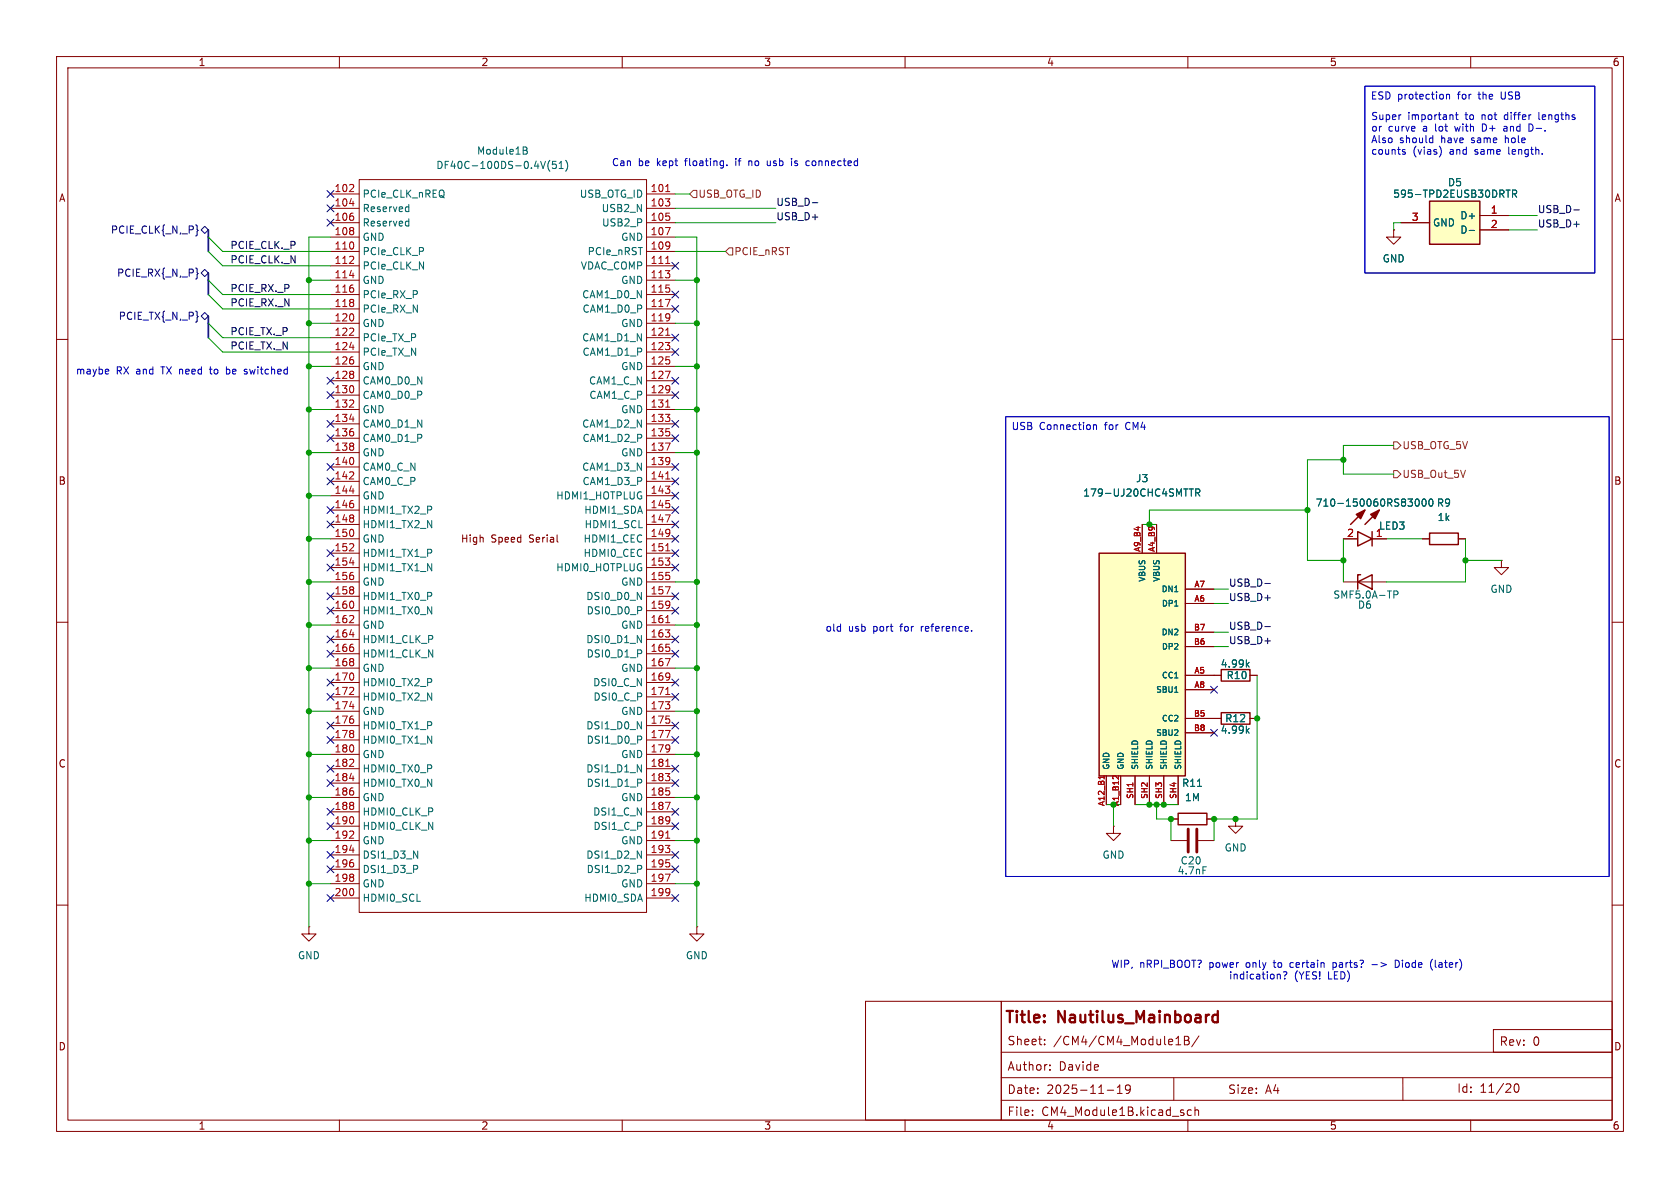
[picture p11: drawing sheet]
<svg xmlns="http://www.w3.org/2000/svg" width="297mm" height="210mm" viewBox="0 0 297 210" stroke-linecap="round" stroke-linejoin="round" font-family="sans-serif">
<g fill="none" stroke="#840000" stroke-width=".18">
<path d="M10 10h277v190h-277zM12 12h273v186h-273zM60 10v2M110 10v2M160 10v2M210 10v2M260 10v2M10 60h2M285 60h2M237.5 95.3h2.5M242.6 95.3h2.5M251.5 95.3h1.2"/>
<path d="M257.8 95.3h1.3M265.4 99.1v1.2h1.3l-1.3 1.3-1.2-1.3h1.2M265.4 99.1h.1M10 110h2M285 110h2M214.6 127h1.3M221 127h1.2M10 160h2M153 177h24v21h-24zM177 177h108v21h-108zM285 160h2M60 198v2"/>
<path d="M110 198v2M160 198v2M177 194.5h108M177 190.5h108M177 186h108M182.5 197v.2M182.5 196.3v.1M184.7 184.6v.1M184.7 183.8v.1M185.6 189v.2M185.6 188.3v.1M195.7 192.7h1.2"/>
<path d="M197.5 193.3h.9M197.5 192.2l.5-.4v1.5M199.8 192.4l-.3 .3h-.3l-.2-.3 .1-.5 .4-.1 .2 .1a.99 .99 0 0 1-.3 1.4h-.3M207.5 190.5v4M207.9 184.7h.8M208 183.6l.3-.4v1.5M209.4 183.2h.5l.2 .1 .1 .3-.3 .3a.4 .4 0 0 1 .4 .4 .4 .4 0 0 1-.3 .4h-.6zM209.4 183.9h.5M210 198v2M210.6 196.3l-.4-.1-.3 .3v.4l.1 .2h.6M211.3 196.3l.2-.1 .3 .1 .1 .9M211.3 195.7v1.5"/>
<path d="M212 183.1l-1.3 2M248 190.5v4M260 198v2M264 182h21v4h-21zM267.8 191.7l.2-.1a.81 .81 0 0 1 .6 .6 .81 .81 0 0 1-.3 .8l-.1 .1a.81 .81 0 0 1-.4-1.4z"/>
</g>
<path d="M214.5 179.5l.2-.1 .6 .1M215.3 178.7v2M214.5 180.6l.2 .1 .6-.1" fill="none" stroke="#840000" stroke-width=".4"/>
<path d="M240 94l2.6 1.3-2.6 1.2zM241.3 90.2l-2.5 2.5M242.6 94v2.5M243.8 90.2l-2.5 2.5M252.7 94.2h5.1v2.1h-5.1zM215.9 126h5.1v2h-5.1z" fill="none" stroke="#840000" stroke-width=".25"/>
<path d="M250.3 88.3l.2-.1a.68 .68 0 0 1 .4 .6 .68 .68 0 0 1-.4 .7l-.2-.1-.1-.4zM251.5 88.3l.2-.1a.68 .68 0 0 1 .4 .6 .68 .68 0 0 1-.4 .7l-.2-.1-.1-.4zM252.8 88.3l.1-.1a.68 .68 0 0 1 .4 .6 .68 .68 0 0 1-.4 .7 .84 .84 0 0 1-.1-1.2zM220.5 129.1l.3 .5M220.8 128.8l-.5 .4" fill="none" stroke="#006464" stroke-width=".18"/>
<g fill="#840000" stroke="#840000" stroke-width=".25">
<path d="M239.8 90.9l1.5-.7-.8 1.5z"/>
<path d="M242.3 90.9l1.5-.7-.7 1.5z"/>
</g>
<path d="M194.3 97.8h15.2v39.4h-15.2z" fill="#ffffc2"/>
<path d="M194.3 97.8h15.2v39.4h-15.2zM215.9 118.4h5.1v2h-5.1zM240 102.9l2.6-1.3v2.5zM240.5 101.6h-.5v2.5M208.3 143.8h5.1v2h-5.1z" fill="none" stroke="#840000" stroke-width=".25"/>
<g fill="none" stroke="#840000" stroke-width=".18">
<path d="M58.4 34.3h5.1M58.4 36.8h5.1M58.4 39.4h5.1M63.5 31.8h50.8v129.5h-50.8zM114.3 34.3h5.1M114.3 36.8h5.1M114.3 39.4h5.1M58.4 41.9h5.1M58.4 44.5h5.1M58.4 47h5.1M58.4 49.5h5.1M58.4 52.1h5.1"/>
<path d="M58.4 54.6h5.1M58.4 57.2h5.1M58.4 59.7h5.1M114.3 41.9h5.1M114.3 44.5h5.1M114.3 47h5.1M114.3 49.5h5.1M114.3 52.1h5.1M114.3 54.6h5.1M114.3 57.2h5.1M114.3 59.7h5.1M246.4 40.6v1.3h1.2l-1.2 1.3-1.3-1.3h1.3"/>
<path d="M246.4 40.6h.1M58.4 62.2h5.1M58.4 64.8h5.1M58.4 67.3h5.1M58.4 69.9h5.1M58.4 72.4h5.1M58.4 74.9h5.1M58.4 77.5h5.1M114.3 62.2h5.1M114.3 64.8h5.1M114.3 67.3h5.1M114.3 69.9h5.1"/>
<path d="M114.3 72.4h5.1M114.3 74.9h5.1M114.3 77.5h5.1M58.4 80h5.1M58.4 82.6h5.1M58.4 85.1h5.1M58.4 87.6h5.1M58.4 90.2h5.1M58.4 92.7h5.1M58.4 95.3h5.1M58.4 97.8h5.1M114.3 80h5.1"/>
<path d="M114.3 82.6h5.1M114.3 85.1h5.1M114.3 87.6h5.1M114.3 90.2h5.1M114.3 92.7h5.1M114.3 95.3h5.1M114.3 97.8h5.1M201.9 92.7v5.1M204.5 92.7v5.1M58.4 100.3h5.1M58.4 102.9h5.1M58.4 105.4h5.1"/>
<path d="M58.4 108h5.1M58.4 110.5h5.1M58.4 113h5.1M58.4 115.6h5.1M58.4 118.1h5.1M114.3 100.3h5.1M114.3 102.9h5.1M114.3 105.4h5.1M114.3 108h5.1M114.3 110.5h5.1M114.3 113h5.1M114.3 115.6h5.1"/>
<path d="M114.3 118.1h5.1M209.5 104.1h5.1M209.5 106.7h5.1M209.5 111.8h5.1M209.5 114.3h5.1M209.5 119.4h6.4M221 119.4h1.2M237.5 102.9h7.6M58.4 120.7h5.1M58.4 123.2h5.1M58.4 125.7h5.1M58.4 128.3h5.1"/>
<path d="M58.4 130.8h5.1M58.4 133.4h5.1M58.4 135.9h5.1M58.4 138.4h5.1M114.3 120.7h5.1M114.3 123.2h5.1M114.3 125.7h5.1M114.3 128.3h5.1M114.3 130.8h5.1M114.3 133.4h5.1M114.3 135.9h5.1M114.3 138.4h5.1"/>
<path d="M195.6 137.2v5M198.1 137.2v5M200.7 137.2v5M203.2 137.2v5M205.7 137.2v5M208.3 137.2v5M209.5 121.9h5.1M209.5 127h5.1M209.5 129.5h5.1M58.4 141h5.1M58.4 143.5h5.1M58.4 146.1h5.1"/>
<path d="M58.4 148.6h5.1M58.4 151.1h5.1M58.4 153.7h5.1M58.4 156.2h5.1M58.4 158.8h5.1M114.3 141h5.1M114.3 143.5h5.1M114.3 146.1h5.1M114.3 148.6h5.1M114.3 151.1h5.1M114.3 153.7h5.1M114.3 156.2h5.1"/>
<path d="M114.3 158.8h5.1M196.8 146.1v1.2h1.3l-1.3 1.3-1.2-1.3h1.2M196.8 146.1h.1M207 144.8h1.3M213.4 144.8h1.2M54.6 163.8v1.3h1.3l-1.3 1.3-1.3-1.3h1.3M54.6 163.8h.1M123.2 163.8v1.3h1.3l-1.3 1.3-1.3-1.3h1.3M123.2 163.8h.1"/>
</g>
<g fill="none" stroke="#a90000" stroke-width=".18">
<path d="M61.7 33.9h.8M61.8 36h.8M62.5 32.7v.4M117.7 33.9h.7M61.7 46.6h.8M61.7 59.3h.8M61.8 48.7h.8M62.5 45.4v.4M62.5 58.1v.4M117.6 40.2h.9l-.6 1.3M117.6 52.9h.9l-.6 1.3M117.7 46.6h.7"/>
<path d="M117.7 59.3h.7M61.7 72h.8M61.8 61.4h.8M61.8 74.1h.8M62.5 70.8v.4M117.6 65.6h.9l-.6 1.3M117.6 78.3h.9l-.6 1.3M117.7 72h.7M61.7 84.7h.8M61.7 97.4h.8M61.8 86.8h.8M61.8 99.5h.8"/>
<path d="M62.5 83.5v.4M62.5 96.2v.4M117.6 91h.9l-.6 1.3M117.7 84.7h.7M117.7 97.4h.7M61.7 110.1h.8M61.8 112.2h.8M62.5 108.9v.4M117.6 103.7h.9l-.6 1.3M117.6 116.4h.9l-.6 1.3M117.7 110.1h.7M61.7 122.8h.8"/>
<path d="M61.7 135.5h.8M61.8 124.9h.8M61.8 137.6h.8M62.5 121.6v.4M62.5 134.3v.4M117.6 129.1h.9l-.6 1.3M117.7 122.8h.7M117.7 135.5h.7M195.2 137.1v.6M196.8 137.2h.4M197.7 137.1v.6M61.7 148.2h.8"/>
<path d="M61.8 150.3h.8M62.5 147v.4M117.6 141.8h.9l-.6 1.3M117.6 154.5h.9l-.6 1.3M117.7 148.2h.7"/>
</g>
<g fill="none" stroke="#006464" stroke-width=".18">
<path d="M71.9 36.6h.4M71.9 39.1l.4 .1M72.3 36.1v1.3M72.3 38.7v1.2M72.3 37.3l-.4 .1M72.3 39.9h-.4M92.5 26l.6 .1 .1 .2-.3 .3M92.5 26.6h.4M92.9 26.6l.3 .2v.3l-.7 .1M97.2 28.3a1.46 1.46 0 0 0 0 2M98.3 28.5h-.6l-.1 .6 .2-.1 .4 .1 .2 .1-.1 .5-.2 .1-.5-.1M98.8 29.8h.8"/>
<path d="M98.8 28.9l.4-.4v1.3M100 28.3a1.46 1.46 0 0 1 0 2M210.2 86.4h.8M210.6 86.4v1.3M211.4 87.1l.6-.1 .1-.1v-.3l-.7-.2v1.3M211.7 87.1l.4 .6M220.5 117.4l.3 .5M220.8 117.1l-.5 .5M246.4 105.1h.6l.1-.2v-.3l-.7-.1v1.2M207.7 122.4h.5M211.7 139h.7"/>
</g>
<path d="M252.7 35.6h8.9v7.6h-8.9z" fill="#ffffc2"/>
<path d="M252.7 35.6h8.9v7.6h-8.9z" fill="none" stroke="#840000" stroke-width=".25"/>
<g fill="none" stroke="#840000" stroke-width=".18">
<path d="M247.6 39.4h5.1M261.6 38.1h5.1M246.4 40.6h.1M261.6 40.6h5.1M201.9 92.7v5.1M204.5 92.7v5.1M237.5 95.3h2.5M242.6 95.3h2.5M251.5 95.3h1.2M257.8 95.3h1.3M209.5 104.1h5.1M209.5 106.7h5.1"/>
<path d="M209.5 111.8h5.1M209.5 114.3h5.1M209.5 119.4h6.4M221 119.4h1.2M195.6 137.2v5M198.1 137.2v5M200.7 137.2v5M203.2 137.2v5M205.7 137.2v5M208.3 137.2v5M209.5 121.9h5.1M209.5 127h6.4"/>
<path d="M209.5 129.5h5.1M221 127h1.2M207 148.6h2.8M207 144.8h1.3M211.8 148.6h2.8M213.4 144.8h1.2M218.4 144.8v1.3h1.3l-1.3 1.2-1.2-1.2h1.2M218.4 144.8h.1"/>
</g>
<g fill="none" stroke="#006464" stroke-width=".18">
<path d="M266.3 33.6h.7M266.6 33.6v1.3M267.4 34.3l.6-.1 .1-.2v-.3l-.7-.1v1.3M267.7 34.3l.4 .6M259.7 40.7h1M210.2 86.4h.8M210.6 86.4v1.3M211.4 87.1l.6-.1 .1-.1v-.3l-.7-.2v1.3M211.7 87.1l.4 .6M250.3 88.3l.2-.1a.68 .68 0 0 1 .4 .6 .68 .68 0 0 1-.4 .7l-.2-.1-.1-.4zM251.5 88.3l.2-.1a.68 .68 0 0 1 .4 .6 .68 .68 0 0 1-.4 .7l-.2-.1-.1-.4zM252.8 88.3l.1-.1a.68 .68 0 0 1 .4 .6 .68 .68 0 0 1-.4 .7 .84 .84 0 0 1-.1-1.2z"/>
<path d="M220.5 117.4l.3 .5M220.8 117.1l-.5 .5M207.7 122.4h.5M211.7 139h.7M220.5 129.1l.3 .5M220.8 128.8l-.5 .4M212.7 153.2h.6"/>
</g>
<path d="M210.1 146.6v4M211.6 146.6v4" fill="none" stroke="#840000" stroke-width=".51"/>
<g fill="none" stroke="#000084" stroke-width=".18">
<path d="M34.7 39.8l.1 .1v.7l.2 .1-.2 .2v.6l-.1 .2M57.8 36.2l1.2 1.2M57.8 33.7l1.2 1.2M57.8 38.8l1.2 1.2M59 36.2l-1.2 1.2M59 33.7l-1.2 1.2M59 38.8l-1.2 1.2M34.8 47.4v.8l.2 .2-.2 .1v.8M34.9 55.9l.1 .1h-.1M35.6 55.9l.6-.7 .6 .7-.6 .6zM35.6 40.6l.6-.6 .6 .6-.6 .7zM35.6 48.3l.6-.7 .6 .7-.6 .6z"/>
<path d="M118.8 51.5l1.2 1.2M118.8 46.4l1.2 1.2M118.8 54l1.2 1.2M118.8 59.1l1.2 1.2M120 51.5l-1.2 1.2M120 46.4l-1.2 1.2M120 54l-1.2 1.2M120 59.1l-1.2 1.2M57.8 74.3l1.2 1.2M57.8 69.2l1.2 1.3M57.8 66.7l1.2 1.2M57.8 76.9l1.2 1.2"/>
<path d="M59 74.3l-1.2 1.2M59 69.2l-1.2 1.3M59 66.7l-1.2 1.2M59 76.9l-1.2 1.2M118.8 61.6l1.2 1.2M118.8 76.9l1.2 1.2M118.8 74.3l1.2 1.2M118.8 66.7l1.2 1.2M118.8 69.2l1.2 1.3M120 61.6l-1.2 1.2M120 76.9l-1.2 1.2M120 74.3l-1.2 1.2"/>
<path d="M120 66.7l-1.2 1.2M120 69.2l-1.2 1.3M57.8 81.9l1.2 1.3M57.8 89.6l1.2 1.2M57.8 97.2l1.2 1.2M57.8 99.7l1.2 1.2M57.8 92.1l1.2 1.2M57.8 84.5l1.2 1.2M59 81.9l-1.2 1.3M59 89.6l-1.2 1.2M59 97.2l-1.2 1.2M59 99.7l-1.2 1.2"/>
<path d="M59 92.1l-1.2 1.2M59 84.5l-1.2 1.2M118.8 89.6l1.2 1.2M118.8 84.5l1.2 1.2M118.8 87l1.2 1.2M118.8 81.9l1.2 1.3M118.8 97.2l1.2 1.2M118.8 94.6l1.2 1.3M118.8 99.7l1.2 1.2M118.8 92.1l1.2 1.2M120 89.6l-1.2 1.2M120 84.5l-1.2 1.2"/>
<path d="M120 87l-1.2 1.2M120 81.9l-1.2 1.3M120 97.2l-1.2 1.2M120 94.6l-1.2 1.3M120 99.7l-1.2 1.2M120 92.1l-1.2 1.2M57.8 104.8l1.2 1.2M57.8 107.3l1.2 1.3M57.8 115l1.2 1.2M57.8 112.4l1.2 1.2M59 104.8l-1.2 1.2M59 112.4l-1.2 1.2"/>
<path d="M59 107.3l-1.2 1.3M59 115l-1.2 1.2M118.8 104.8l1.2 1.2M118.8 107.3l1.2 1.3M118.8 115l1.2 1.2M118.8 112.4l1.2 1.2M120 104.8l-1.2 1.2M120 107.3l-1.2 1.3M120 115l-1.2 1.2M120 112.4l-1.2 1.2M57.8 137.8l1.2 1.2M57.8 135.3l1.2 1.2"/>
<path d="M57.8 130.2l1.2 1.2M57.8 127.7l1.2 1.2M57.8 120l1.2 1.3M57.8 122.6l1.2 1.2M59 135.3l-1.2 1.2M59 127.7l-1.2 1.2M59 120l-1.2 1.3M59 137.8l-1.2 1.2M59 130.2l-1.2 1.2M59 122.6l-1.2 1.2M118.8 130.2l1.2 1.2M118.8 120l1.2 1.3"/>
<path d="M118.8 137.8l1.2 1.2M118.8 135.3l1.2 1.2M118.8 127.7l1.2 1.2M118.8 122.6l1.2 1.2M120 130.2l-1.2 1.2M120 120l-1.2 1.3M120 137.8l-1.2 1.2M120 135.3l-1.2 1.2M120 127.7l-1.2 1.2M120 122.6l-1.2 1.2M214 128.9l1.2 1.2M214 121.3l1.2 1.2"/>
<path d="M215.2 128.9l-1.2 1.2M215.2 121.3l-1.2 1.2M57.8 158.1l1.2 1.3M57.8 142.9l1.2 1.2M57.8 150.5l1.2 1.2M57.8 153.1l1.2 1.2M57.8 145.4l1.2 1.3M59 145.4l-1.2 1.3M59 153.1l-1.2 1.2M59 158.1l-1.2 1.3M59 142.9l-1.2 1.2M59 150.5l-1.2 1.2"/>
<path d="M118.8 142.9l1.2 1.2M118.8 153.1l1.2 1.2M118.8 158.1l1.2 1.3M118.8 145.4l1.2 1.3M118.8 150.5l1.2 1.2M120 142.9l-1.2 1.2M120 153.1l-1.2 1.2M120 158.1l-1.2 1.3M120 145.4l-1.2 1.3M120 150.5l-1.2 1.2"/>
</g>
<path d="M122.6 33.7h.6v1.2h-.6l-.7-.6zM128.9 43.8h.6v1.3h-.6l-.6-.6zM246.4 78.1h.6l.6 .6-.6 .7h-.6zM246.4 83.2h.6l.6 .6-.6 .7h-.6zM259.1 83.1l-.5 1.3" fill="none" stroke="#725600" stroke-width=".18"/>
<path d="M143.6 35.8h1M278.2 37.1h1M223.6 110.8h1M223.6 103.1h1" fill="none" stroke="#0f0f0f" stroke-width=".18"/>
<path d="M36.8 40.6v3.9M36.8 48.3v3.8M36.8 55.9v3.8" fill="none" stroke="#000084" stroke-width=".3"/>
<g fill="none" stroke="#009600" stroke-width=".18">
<path d="M119.4 36.8h17.8M119.4 34.3h2.5M119.4 39.4h17.8M247.6 39.4h-1.2v1.2M266.7 38.1h5.1M36.8 59.7l2.6 2.5h19M36.8 52.1l2.6 2.5h19M36.8 57.2l2.6 2.5h19M36.8 44.5l2.6 2.5h19M36.8 41.9l2.6 2.6h19M36.8 49.5l2.6 2.6h19M54.6 57.2h3.8"/>
<path d="M54.6 49.5h3.8M58.4 41.9h-3.8v121.9M119.4 57.2h3.8M119.4 41.9h3.8v121.9M119.4 49.5h3.8M119.4 44.5h8.9M266.7 40.6h5.1M54.6 72.4h3.8M54.6 64.8h3.8M119.4 72.4h3.8M119.4 64.8h3.8M246.4 78.7h-8.9v5.1h8.9"/>
<path d="M54.6 80h3.8M54.6 87.6h3.8M54.6 95.3h3.8M119.4 80h3.8M201.9 92.7h2.6M231.1 90.2h-27.9v2.5M237.5 81.3h-6.4v17.8h6.4M237.5 95.3v7.6M245.1 95.3h6.4M259.1 95.3v7.6h-14M259.1 99.1h6.3M54.6 118.1h3.8"/>
<path d="M54.6 102.9h3.8M54.6 110.5h3.8M119.4 118.1h3.8M119.4 102.9h3.8M119.4 110.5h3.8M214.6 104.1h2.6M214.6 106.7h2.6M214.6 114.3h2.6M214.6 111.8h2.6M222.2 119.4v25.4h-7.6v3.8M54.6 125.7h3.8M54.6 133.4h3.8"/>
<path d="M119.4 125.7h3.8M119.4 133.4h3.8M54.6 141h3.8M54.6 148.6h3.8M54.6 156.2h3.8M119.4 141h3.8M119.4 148.6h3.8M119.4 156.2h3.8M195.6 142.2h1.2v3.9M200.7 142.2h7.6M204.5 142.2v2.6h2.5v3.8"/>
</g>
<g fill="none" stroke="#0000c2" stroke-width=".18">
<path d="M241.3 15.2h40.6v33.1h-40.6zM255.7 16.7v.8M255.7 16.8l.2-.1h.3l.1 .8M257.5 19.9v1.1l.3 .1M272 19.9v1.1l.2 .1M128.5 29.2v.1M132.4 28.4v.9M132.6 28.4l-.2 .2M135.6 28.4v.7l.4 .2M139.9 28v.1M139.9 28.4v.9M142.7 28.4l.4 .1"/>
<path d="M143.1 29.2l-.4 .1M247.6 20.3h.1M248 26.8l.5 .2-.1 .2-.4 .1M248 26.5h.4M252.9 24.4h.4M253.3 24v1.2M253.3 25.2h-.4M254.6 26.1a1.5 1.5 0 0 1-.1 1.6M256.8 20.4l.1 .7M257.3 20.3h.5M262.1 21.9v1.3h.3M266.2 22.3l-.3 .1"/>
<path d="M266.3 22.7h-.3l-.2 .2 .1 .2 .4 .1M270.3 21.9v1.3l.6-.2M270.8 22l.1 .1M19.2 65.3v.3l-.6 .1M37 65.3h.5M37.2 64.8v1.3M40 64.8v1.3M40 66.1h.4M40.4 65.3h-.4M43.4 65.3h.3M43.4 65.7l.3 .2M43.7 65.9l-.2 .2h-.2"/>
<path d="M177.8 73.7h106.7v81.2h-106.7zM193.3 75.1v.8M193.3 75.2l.2-.1h.3l.1 .8M171.8 111.5v.1M226.3 172.3v.8M227.1 172.9v.2M227.4 171.8l.1 .3-.4 .5M228.3 170.2l-.3 .2v.4l.3 .2M235.7 170.2v1.2M235.7 171h.3M236 170.2h-.3M242.6 170.5h.9"/>
<path d="M246.7 169.7a.64 .64 0 0 1 .7 .7 .64 .64 0 0 1-.7 .6zM253 171.1l.3 .4M253.3 169.6l-.3 .3M253.7 169.7v1.1l.2 .2"/>
</g>
<path d="M195.2 137.1v.6M196.8 137.2h.4M197.7 137.1v.6" fill="none" stroke="#a90000" stroke-width=".18"/>
<g fill="#009600" stroke="#009600" stroke-width=".18">
<circle cx="259.1" cy="99.1" r=".46"/>
<circle cx="237.5" cy="99.1" r=".46"/>
<circle cx="237.5" cy="81.3" r=".46"/>
<circle cx="231.1" cy="90.2" r=".46"/>
<circle cx="123.2" cy="141" r=".46"/>
<circle cx="123.2" cy="156.2" r=".46"/>
<circle cx="123.2" cy="125.7" r=".46"/>
<circle cx="123.2" cy="133.4" r=".46"/>
<circle cx="123.2" cy="148.6" r=".46"/>
<circle cx="214.6" cy="144.8" r=".46"/>
<circle cx="207" cy="144.8" r=".46"/>
<circle cx="218.4" cy="144.8" r=".46"/>
<circle cx="222.2" cy="127" r=".46"/>
<circle cx="203.2" cy="92.7" r=".46"/>
<circle cx="123.2" cy="110.5" r=".46"/>
<circle cx="123.2" cy="118.1" r=".46"/>
<circle cx="123.2" cy="102.9" r=".46"/>
<circle cx="203.2" cy="142.2" r=".46"/>
<circle cx="205.7" cy="142.2" r=".46"/>
<circle cx="204.5" cy="142.2" r=".46"/>
<circle cx="123.2" cy="57.2" r=".46"/>
<circle cx="123.2" cy="64.8" r=".46"/>
<circle cx="123.2" cy="49.5" r=".46"/>
<circle cx="123.2" cy="72.4" r=".46"/>
<circle cx="123.2" cy="80" r=".46"/>
<circle cx="54.6" cy="118.1" r=".46"/>
<circle cx="54.6" cy="125.7" r=".46"/>
<circle cx="54.6" cy="110.5" r=".46"/>
<circle cx="54.6" cy="141" r=".46"/>
<circle cx="54.6" cy="133.4" r=".46"/>
<circle cx="54.6" cy="148.6" r=".46"/>
<circle cx="54.6" cy="156.2" r=".46"/>
<circle cx="54.6" cy="87.6" r=".46"/>
<circle cx="54.6" cy="80" r=".46"/>
<circle cx="54.6" cy="102.9" r=".46"/>
<circle cx="54.6" cy="95.3" r=".46"/>
<circle cx="54.6" cy="64.8" r=".46"/>
<circle cx="54.6" cy="57.2" r=".46"/>
<circle cx="54.6" cy="72.4" r=".46"/>
<circle cx="54.6" cy="49.5" r=".46"/>
</g>
<g font-size="2.8" fill="#840000">
<text x="177.5" y="181.4">Title:</text>
<text x="187.2" y="181.4">Nautilus_Mainboard</text>
</g>
<g font-size="2.1" fill="#840000">
<text x="178" y="185">Sheet:</text>
<text x="186.2" y="185">/CM4/CM4_Module1B/</text>
<text x="265" y="185.1">Rev:</text>
<text x="270.9" y="185.1">0</text>
<text x="178" y="189.5">Author:</text>
<text x="187.2" y="189.5">Davide</text>
<text x="178" y="193.6">Date:</text>
<text x="178" y="197.5">File:</text>
<text x="184.1" y="197.5">CM4_Module1B.kicad_sch</text>
<text x="185" y="193.6">2025-11-19</text>
<text x="217" y="193.6">Size:</text>
<text x="223.7" y="193.6">A4</text>
<text x="257.5" y="193.4">Id:</text>
<text x="261.6" y="193.4">11/20</text>
</g>
<g font-size="1.8" fill="#840000">
<text x="35" y="11.9">1</text>
<text x="85" y="11.9">2</text>
<text x="135" y="11.9">3</text>
<text x="185" y="11.9">4</text>
<text x="235" y="11.9">5</text>
<text x="285" y="11.9">6</text>
<text x="10.3" y="35.9">A</text>
<text x="285.3" y="35.9">A</text>
<text x="10.3" y="85.9">B</text>
<text x="285.3" y="85.9">B</text>
<text x="81.4" y="96.1">High</text>
<text x="86.8" y="96.1">Speed</text>
<text x="93.6" y="96.1">Serial</text>
<text x="10.3" y="135.9">C</text>
<text x="285.3" y="135.9">C</text>
<text x="10.3" y="185.9">D</text>
<text x="285.3" y="185.9">D</text>
<text x="35" y="199.9">1</text>
<text x="85" y="199.9">2</text>
<text x="135" y="199.9">3</text>
<text x="185" y="199.9">4</text>
<text x="235" y="199.9">5</text>
<text x="285" y="199.9">6</text>
</g>
<g font-size="1.8" fill="#0000c2">
<text x="242.3" y="17.9">ESD protection</text>
<text x="257.8" y="17.9">for</text>
<text x="261.7" y="17.9">the</text>
<text x="265.8" y="17.9">USB</text>
<text x="242.3" y="21.4">Super</text>
<text x="242.3" y="23.5">or</text>
<text x="245.4" y="23.5">curve</text>
<text x="248.9" y="21.4">important</text>
<text x="251.7" y="23.5">a</text>
<text x="254" y="23.5">lot</text>
<text x="257.7" y="23.5">with</text>
<text x="259.2" y="21.4">to</text>
<text x="262.2" y="21.4">not</text>
<text x="262.7" y="23.5">D+</text>
<text x="266.4" y="21.4">differ</text>
<text x="266.7" y="23.5">and</text>
<text x="271.3" y="23.5">D-.</text>
<text x="272.7" y="21.4">lengths</text>
<text x="108.1" y="29.6">Can</text>
<text x="112.8" y="29.6">be</text>
<text x="116.2" y="29.6">kept</text>
<text x="121.4" y="29.6">floating.</text>
<text x="130.5" y="29.6">if</text>
<text x="133" y="29.6">no</text>
<text x="136.5" y="29.6">usb</text>
<text x="141" y="29.6">is</text>
<text x="143.8" y="29.6">connected</text>
<text x="242.3" y="25.5">Also</text>
<text x="242.3" y="27.6">counts</text>
<text x="247.4" y="25.5">should</text>
<text x="249.8" y="27.6">(vias)</text>
<text x="254.9" y="25.5">have</text>
<text x="256.4" y="27.6">and</text>
<text x="260.4" y="25.5">same</text>
<text x="261" y="27.6">same</text>
<text x="266.5" y="25.5">hole</text>
<text x="267.1" y="27.6">length.</text>
<text x="13.3" y="66.4">maybe</text>
<text x="20.5" y="66.4">RX and</text>
<text x="28.8" y="66.4">TX need</text>
<text x="37.8" y="66.4">to</text>
<text x="40.8" y="66.4">be</text>
<text x="44.3" y="66.4">switched</text>
<text x="178.8" y="76.3">USB</text>
<text x="183.7" y="76.3">Connection</text>
<text x="195.4" y="76.3">for</text>
<text x="199.3" y="76.3">CM4</text>
<text x="145.8" y="111.9">old</text>
<text x="150" y="111.9">usb</text>
<text x="154.5" y="111.9">port</text>
<text x="159.5" y="111.9">for</text>
<text x="163.3" y="111.9">reference.</text>
<text x="196.4" y="171.3">WIP,</text>
<text x="201.5" y="171.3">nRPI_BOOT?</text>
<text x="213.9" y="171.3">power</text>
<text x="217.4" y="173.3">indication?</text>
<text x="220.6" y="171.3">only</text>
<text x="225.7" y="171.3">to</text>
<text x="228.7" y="171.3">certain</text>
<text x="229" y="173.3">(YES!</text>
<text x="235.1" y="173.3">LED)</text>
<text x="236.5" y="171.3">parts?</text>
<text x="243.6" y="171.3">-&gt;</text>
<text x="247.9" y="171.3">Diode</text>
<text x="254.3" y="171.3">(later)</text>
</g>
<g font-size="1.8" fill="#006464">
<text x="84.2" y="27.5">Module1B</text>
<text x="64" y="35.2">PCIe_CLK_nREQ</text>
<text x="77" y="30.1">DF40C-100DS-0.4V(51)</text>
<text x="102.4" y="35.2">USB_OTG_ID</text>
<text x="246.2" y="35.2">595-TPD2EUSB30DRTR</text>
<text x="255.9" y="33.1">D5</text>
<text x="64" y="37.7">Reserved</text>
<text x="64" y="40.2">Reserved</text>
<text x="106.3" y="37.7">USB2_N</text>
<text x="106.3" y="40.2">USB2_P</text>
<text x="253.2" y="40.2">GND</text>
<text x="258.1" y="39">D+</text>
<text x="258.1" y="41.5">D-</text>
<text x="64" y="42.8">GND</text>
<text x="64" y="45.3">PCIe_CLK_P</text>
<text x="64" y="47.9">PCIe_CLK_N</text>
<text x="102.6" y="47.9">VDAC_COMP</text>
<text x="103.8" y="45.3">PCIe_nRST</text>
<text x="109.7" y="42.8">GND</text>
<text x="244.3" y="46.6">GND</text>
<text x="64" y="50.4">GND</text>
<text x="64" y="52.9">PCIe_RX_P</text>
<text x="102.8" y="52.9">CAM1_D0_N</text>
<text x="109.7" y="50.4">GND</text>
<text x="64" y="55.5">PCIe_RX_N</text>
<text x="64" y="58">GND</text>
<text x="102.9" y="55.5">CAM1_D0_P</text>
<text x="109.7" y="58">GND</text>
<text x="64" y="60.6">PCIe_TX_P</text>
<text x="64" y="63.1">PCIe_TX_N</text>
<text x="64" y="65.6">GND</text>
<text x="102.8" y="60.6">CAM1_D1_N</text>
<text x="102.9" y="63.1">CAM1_D1_P</text>
<text x="109.7" y="65.6">GND</text>
<text x="64" y="68.2">CAM0_D0_N</text>
<text x="64" y="70.7">CAM0_D0_P</text>
<text x="104" y="68.2">CAM1_C_N</text>
<text x="104.1" y="70.7">CAM1_C_P</text>
<text x="64" y="73.3">GND</text>
<text x="64" y="75.8">CAM0_D1_N</text>
<text x="102.8" y="75.8">CAM1_D2_N</text>
<text x="109.7" y="73.3">GND</text>
<text x="64" y="78.3">CAM0_D1_P</text>
<text x="64" y="80.9">GND</text>
<text x="64" y="83.4">CAM0_C_N</text>
<text x="102.8" y="83.4">CAM1_D3_N</text>
<text x="102.9" y="78.3">CAM1_D2_P</text>
<text x="109.7" y="80.9">GND</text>
<text x="64" y="86">CAM0_C_P</text>
<text x="64" y="88.5">GND</text>
<text x="98.2" y="88.5">HDMI1_HOTPLUG</text>
<text x="102.9" y="86">CAM1_D3_P</text>
<text x="191.4" y="88">179-UJ20CHC4SMTTR</text>
<text x="200.7" y="85.4">J3</text>
<text x="232.5" y="89.8">710-150060RS83000</text>
<text x="253.9" y="89.8">R9</text>
<text x="64" y="91">HDMI1_TX2_P</text>
<text x="64" y="93.6">HDMI1_TX2_N</text>
<text x="103.2" y="91">HDMI1_SDA</text>
<text x="103.2" y="93.6">HDMI1_SCL</text>
<text x="243.7" y="93.8">LED3</text>
<text x="254" y="92.3">1k</text>
<text x="64" y="96.1">GND</text>
<text x="64" y="98.7">HDMI1_TX1_P</text>
<text x="64" y="101.2">HDMI1_TX1_N</text>
<text x="98.2" y="101.2">HDMI0_HOTPLUG</text>
<text x="103.1" y="96.1">HDMI1_CEC</text>
<text x="103.1" y="98.7">HDMI0_CEC</text>
<text x="64" y="103.7">GND</text>
<text x="64" y="106.3">HDMI1_TX0_P</text>
<text x="103.5" y="106.3">DSI0_D0_N</text>
<text x="109.7" y="103.7">GND</text>
<text x="235.6" y="106">SMF5.0A-TP</text>
<text x="240" y="107.8">D6</text>
<text x="263.4" y="105">GND</text>
<text x="64" y="108.8">HDMI1_TX0_N</text>
<text x="64" y="111.4">GND</text>
<text x="64" y="113.9">HDMI1_CLK_P</text>
<text x="103.5" y="113.9">DSI0_D1_N</text>
<text x="103.6" y="108.8">DSI0_D0_P</text>
<text x="109.7" y="111.4">GND</text>
<text x="64" y="116.4">HDMI1_CLK_N</text>
<text x="64" y="119">GND</text>
<text x="103.6" y="116.4">DSI0_D1_P</text>
<text x="109.7" y="119">GND</text>
<text x="215.7" y="118.2">4.99k</text>
<text x="64" y="121.5">HDMI0_TX2_P</text>
<text x="64" y="124.1">HDMI0_TX2_N</text>
<text x="104.8" y="121.5">DSI0_C_N</text>
<text x="104.8" y="124.1">DSI0_C_P</text>
<text x="216.7" y="120.2">R10</text>
<text x="64" y="126.6">GND</text>
<text x="64" y="129.1">HDMI0_TX1_P</text>
<text x="64" y="131.7">HDMI0_TX1_N</text>
<text x="103.5" y="129.1">DSI1_D0_N</text>
<text x="103.6" y="131.7">DSI1_D0_P</text>
<text x="109.7" y="126.6">GND</text>
<text x="215.7" y="129.9">4.99k</text>
<text x="216.5" y="127.9">R12</text>
<text x="64" y="134.2">GND</text>
<text x="64" y="136.8">HDMI0_TX0_P</text>
<text x="103.5" y="136.8">DSI1_D1_N</text>
<text x="109.7" y="134.2">GND</text>
<text x="64" y="139.3">HDMI0_TX0_N</text>
<text x="64" y="141.8">GND</text>
<text x="103.6" y="139.3">DSI1_D1_P</text>
<text x="109.7" y="141.8">GND</text>
<text x="208.9" y="139.3">R11</text>
<text x="209.4" y="141.8">1M</text>
<text x="64" y="144.4">HDMI0_CLK_P</text>
<text x="64" y="146.9">HDMI0_CLK_N</text>
<text x="64" y="149.5">GND</text>
<text x="104.8" y="144.4">DSI1_C_N</text>
<text x="104.8" y="146.9">DSI1_C_P</text>
<text x="109.7" y="149.5">GND</text>
<text x="64" y="152">DSI1_D3_N</text>
<text x="64" y="154.5">DSI1_D3_P</text>
<text x="103.5" y="152">DSI1_D2_N</text>
<text x="103.6" y="154.5">DSI1_D2_P</text>
<text x="194.8" y="152">GND</text>
<text x="208.1" y="154.8">4.7nF</text>
<text x="208.6" y="153">C20</text>
<text x="216.4" y="150.7">GND</text>
<text x="64" y="157.1">GND</text>
<text x="64" y="159.6">HDMI0_SCL</text>
<text x="103.2" y="159.6">HDMI0_SDA</text>
<text x="109.7" y="157.1">GND</text>
<text x="52.6" y="169.8">GND</text>
<text x="121.2" y="169.8">GND</text>
</g>
<g font-size="1.8" fill="#a90000">
<text x="59" y="34">102</text>
<text x="114.9" y="34">101</text>
<text x="59" y="36.6">104</text>
<text x="59" y="39.1">106</text>
<text x="59" y="41.7">108</text>
<text x="114.9" y="36.6">103</text>
<text x="114.9" y="39.1">105</text>
<text x="114.9" y="41.7">107</text>
<text x="249.5" y="39.1">3</text>
<text x="263.5" y="37.8">1</text>
<text x="263.5" y="40.4">2</text>
<text x="59" y="44.2">110</text>
<text x="59" y="46.7">112</text>
<text x="114.9" y="44.2">109</text>
<text x="114.9" y="46.7">111</text>
<text x="59" y="49.3">114</text>
<text x="59" y="51.8">116</text>
<text x="114.9" y="49.3">113</text>
<text x="114.9" y="51.8">115</text>
<text x="59" y="54.4">118</text>
<text x="59" y="56.9">120</text>
<text x="59" y="59.4">122</text>
<text x="114.9" y="54.4">117</text>
<text x="114.9" y="56.9">119</text>
<text x="114.9" y="59.4">121</text>
<text x="59" y="62">124</text>
<text x="59" y="64.5">126</text>
<text x="114.9" y="62">123</text>
<text x="114.9" y="64.5">125</text>
<text x="59" y="67.1">128</text>
<text x="59" y="69.6">130</text>
<text x="114.9" y="67.1">127</text>
<text x="114.9" y="69.6">129</text>
<text x="59" y="72.1">132</text>
<text x="59" y="74.7">134</text>
<text x="59" y="77.2">136</text>
<text x="114.9" y="72.1">131</text>
<text x="114.9" y="74.7">133</text>
<text x="114.9" y="77.2">135</text>
<text x="59" y="79.8">138</text>
<text x="59" y="82.3">140</text>
<text x="114.9" y="79.8">137</text>
<text x="114.9" y="82.3">139</text>
<text x="59" y="84.8">142</text>
<text x="59" y="87.4">144</text>
<text x="59" y="89.9">146</text>
<text x="114.9" y="84.8">141</text>
<text x="114.9" y="87.4">143</text>
<text x="114.9" y="89.9">145</text>
<text x="59" y="92.5">148</text>
<text x="59" y="95">150</text>
<text x="114.9" y="92.5">147</text>
<text x="114.9" y="95">149</text>
<text x="238.1" y="95">2</text>
<text x="243.1" y="95">1</text>
<text x="59" y="97.5">152</text>
<text x="59" y="100.1">154</text>
<text x="114.9" y="97.5">151</text>
<text x="114.9" y="100.1">153</text>
<text x="59" y="102.6">156</text>
<text x="59" y="105.2">158</text>
<text x="59" y="107.7">160</text>
<text x="114.9" y="102.6">155</text>
<text x="114.9" y="105.2">157</text>
<text x="114.9" y="107.7">159</text>
<text x="59" y="110.2">162</text>
<text x="59" y="112.8">164</text>
<text x="114.9" y="110.2">161</text>
<text x="114.9" y="112.8">163</text>
<text x="59" y="115.3">166</text>
<text x="59" y="117.9">168</text>
<text x="114.9" y="115.3">165</text>
<text x="114.9" y="117.9">167</text>
<text x="59" y="120.4">170</text>
<text x="59" y="122.9">172</text>
<text x="59" y="125.5">174</text>
<text x="114.9" y="120.4">169</text>
<text x="114.9" y="122.9">171</text>
<text x="114.9" y="125.5">173</text>
<text x="59" y="128">176</text>
<text x="59" y="130.6">178</text>
<text x="114.9" y="128">175</text>
<text x="114.9" y="130.6">177</text>
<text x="59" y="133.1">180</text>
<text x="59" y="135.6">182</text>
<text x="114.9" y="133.1">179</text>
<text x="114.9" y="135.6">181</text>
<text x="59" y="138.2">184</text>
<text x="59" y="140.7">186</text>
<text x="59" y="143.3">188</text>
<text x="114.9" y="138.2">183</text>
<text x="114.9" y="140.7">185</text>
<text x="114.9" y="143.3">187</text>
<text x="59" y="145.8">190</text>
<text x="59" y="148.3">192</text>
<text x="114.9" y="145.8">189</text>
<text x="114.9" y="148.3">191</text>
<text x="59" y="150.9">194</text>
<text x="59" y="153.4">196</text>
<text x="59" y="156">198</text>
<text x="114.9" y="150.9">193</text>
<text x="114.9" y="153.4">195</text>
<text x="114.9" y="156">197</text>
<text x="59" y="158.5">200</text>
<text x="114.9" y="158.5">199</text>
</g>
<g font-size="1.8" fill="#725600">
<text x="123.4" y="35.2">USB_OTG_ID</text>
<text x="129.7" y="45.3">PCIE_nRST</text>
<text x="247.8" y="79.6">USB_OTG_5V</text>
<text x="247.8" y="84.7">USB_Out_5V</text>
</g>
<g font-size="1.8" fill="#000084">
<text x="19.5" y="41.5">PCIE_CLK{_N,_P}</text>
<text x="20.6" y="49.1">PCIE_RX{_N,_P}</text>
<text x="20.9" y="56.7">PCIE_TX{_N,_P}</text>
</g>
<g font-size="1.8" fill="#0f0f0f">
<text x="137.2" y="36.5">USB_D-</text>
<text x="137.2" y="39">USB_D+</text>
<text x="271.8" y="40.3">USB_D+</text>
<text x="271.8" y="37.8">USB_D-</text>
<text x="40.6" y="44.1">PCIE_CLK._P</text>
<text x="40.6" y="46.6">PCIE_CLK._N</text>
<text x="40.6" y="51.7">PCIE_RX._P</text>
<text x="40.6" y="54.3">PCIE_RX._N</text>
<text x="40.6" y="59.3">PCIE_TX._P</text>
<text x="40.6" y="61.9">PCIE_TX._N</text>
<text x="217.2" y="106.3">USB_D+</text>
<text x="217.2" y="103.8">USB_D-</text>
<text x="217.2" y="114">USB_D+</text>
<text x="217.2" y="111.4">USB_D-</text>
</g>
<g font-size="1.4" fill="#a90000">
<text x="201.7" y="97.7" transform="rotate(-90 201.7 97.7)">A9_B4</text>
<text x="204.2" y="97.7" transform="rotate(-90 204.2 97.7)">A4_B9</text>
<text x="211" y="103.9">A7</text>
<text x="211" y="106.4">A6</text>
<text x="211" y="111.5">B7</text>
<text x="211" y="114">B6</text>
<text x="211" y="119.1">A5</text>
<text x="211" y="121.7">A8</text>
<text x="211" y="126.7">B5</text>
<text x="211" y="129.3">B8</text>
<text x="195.3" y="142.6" transform="rotate(-90 195.3 142.6)">A12_B1</text>
<text x="200.4" y="141.3" transform="rotate(-90 200.4 141.3)">SH1</text>
<text x="202.9" y="141.3" transform="rotate(-90 202.9 141.3)">SH2</text>
<text x="205.5" y="141.3" transform="rotate(-90 205.5 141.3)">SH3</text>
<text x="208" y="141.3" transform="rotate(-90 208 141.3)">SH4</text>
</g>
<g font-size="1.4" fill="#006464">
<text x="202.7" y="103" transform="rotate(-90 202.7 103)">VBUS</text>
<text x="205.2" y="103" transform="rotate(-90 205.2 103)">VBUS</text>
<text x="205.2" y="104.9">DN1</text>
<text x="205.3" y="107.4">DP1</text>
<text x="205.2" y="112.5">DN2</text>
<text x="205.3" y="115">DP2</text>
<text x="204.3" y="122.7">SBU1</text>
<text x="205.3" y="120.1">CC1</text>
<text x="204.3" y="130.3">SBU2</text>
<text x="205.3" y="127.7">CC2</text>
<text x="196.3" y="136.1" transform="rotate(-90 196.3 136.1)">GND</text>
<text x="198.9" y="136.1" transform="rotate(-90 198.9 136.1)">GND</text>
<text x="201.4" y="136.1" transform="rotate(-90 201.4 136.1)">SHIELD</text>
<text x="203.9" y="136.1" transform="rotate(-90 203.9 136.1)">SHIELD</text>
<text x="206.5" y="136.1" transform="rotate(-90 206.5 136.1)">SHIELD</text>
<text x="209" y="136.1" transform="rotate(-90 209 136.1)">SHIELD</text>
</g>
<text font-size="1.4" fill="#009600" x="197.9" y="142.6" transform="rotate(-90 197.9 142.6)">A1_B12</text>
</svg>
